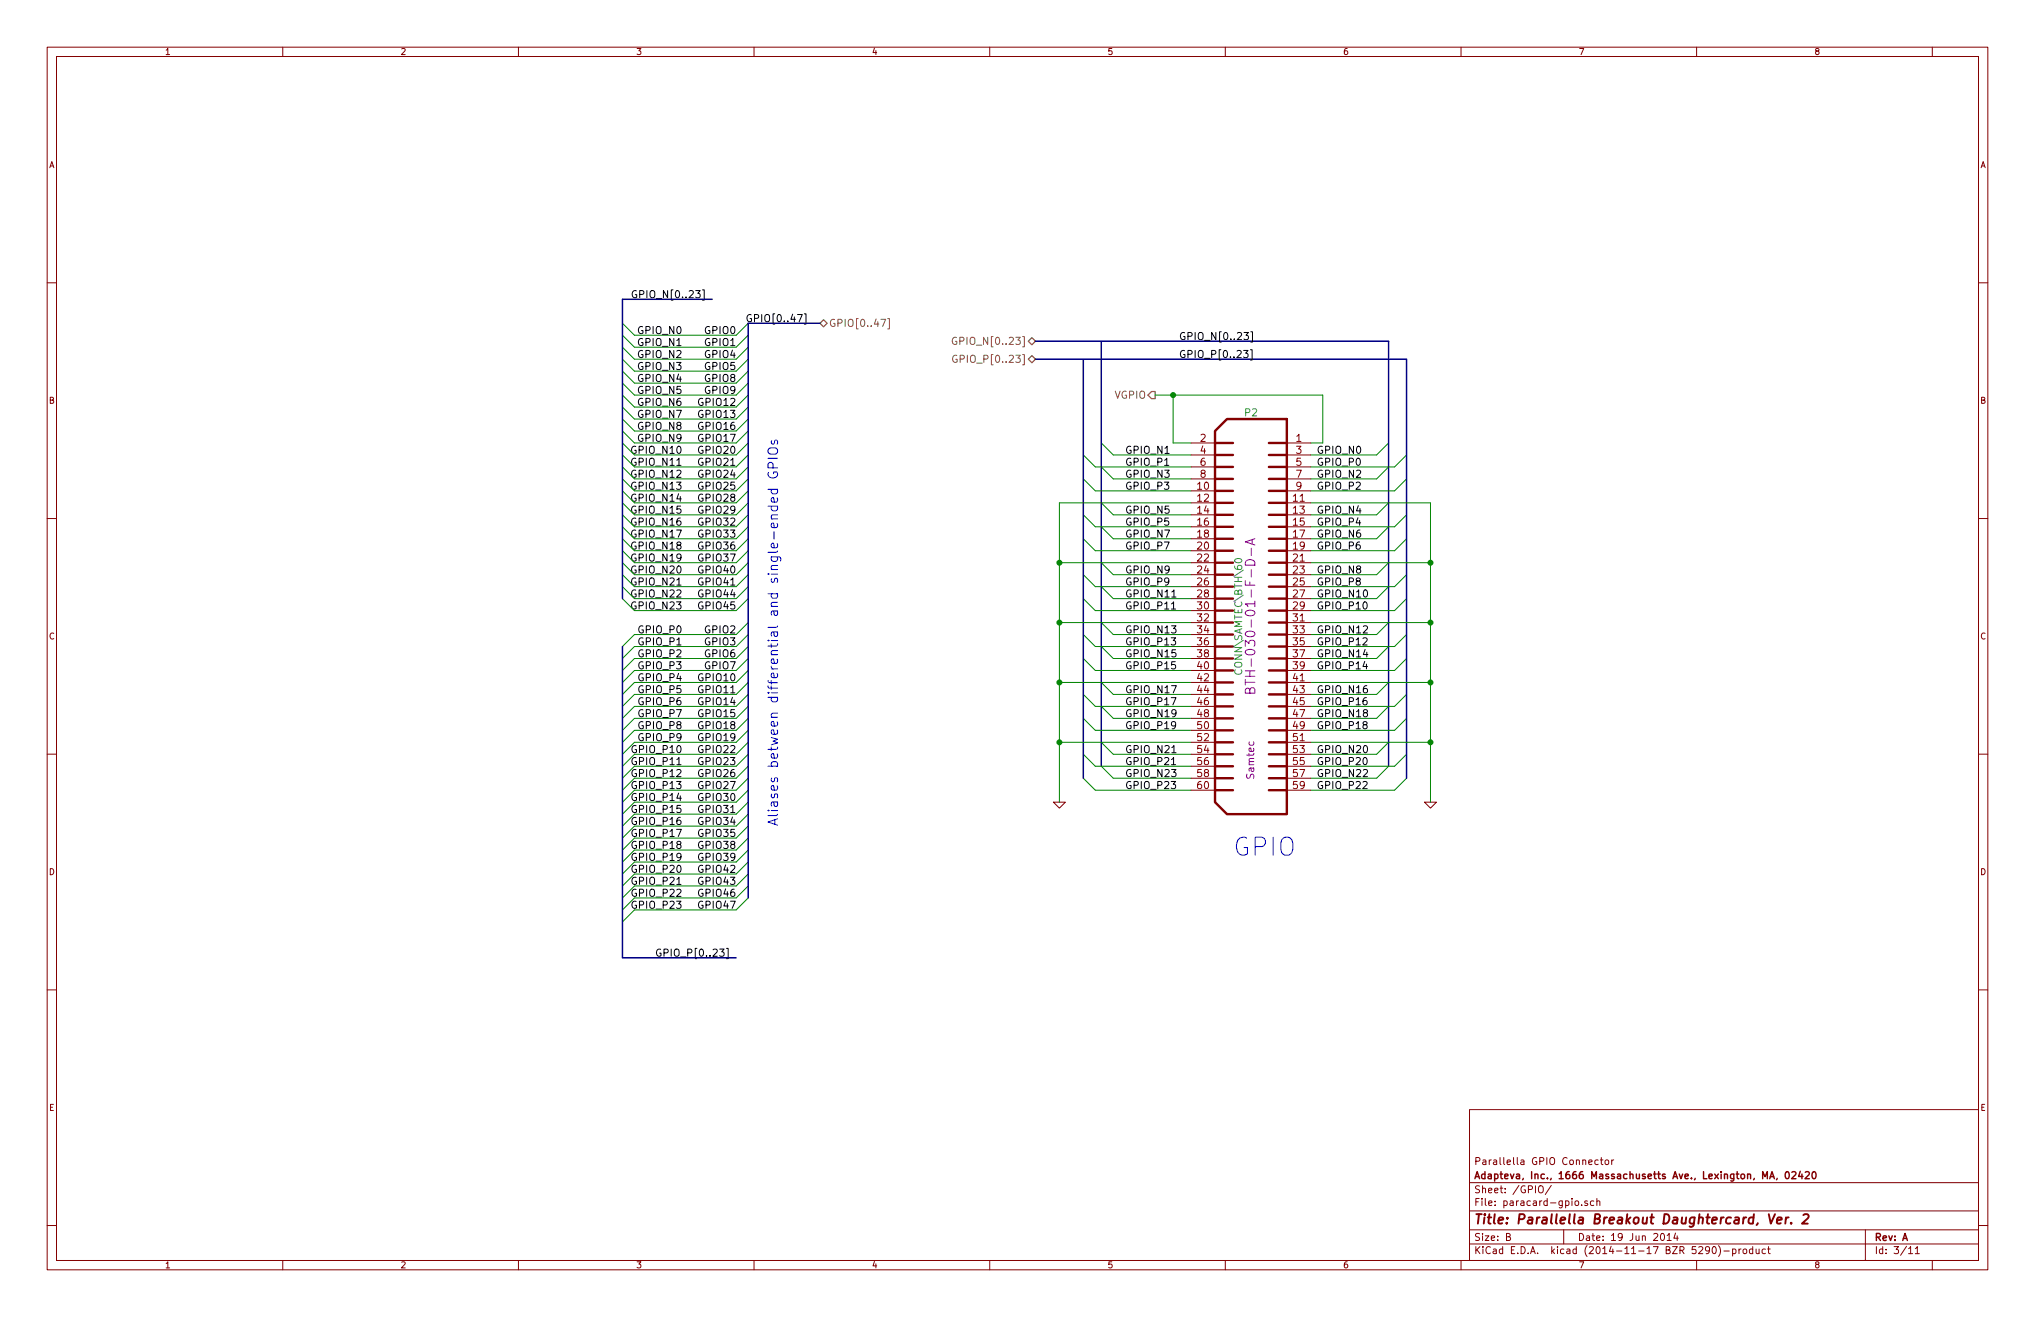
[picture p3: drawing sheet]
<svg xmlns="http://www.w3.org/2000/svg" width="432mm" height="279mm" viewBox="0 0 432 279" stroke-linecap="round" stroke-linejoin="round" font-family="sans-serif">
<g fill="none" stroke="#840000" stroke-width=".21">
<path d="M10 10h411.8v259.4h-411.8zM12 12h407.8v255.4h-407.8zM60 10v2M110 10v2M160 10v2M210 10v2M260 10v2M310 10v2M360 10v2M410 10v2M10 60h2M419.8 60h2"/>
<path d="M252.7 94h5.1M252.7 96.5h5.1M252.7 99.1h5.1M273 94h5.1M273 96.5h5.1M273 99.1h5.1M10 110h2M252.7 101.6h5.1M252.7 104.1h5.1M252.7 116.8h5.1M252.7 106.7h5.1M252.7 119.4h5.1"/>
<path d="M252.7 109.2h5.1M252.7 111.8h5.1M252.7 114.3h5.1M273 101.6h5.1M273 104.1h5.1M273 116.8h5.1M273 106.7h5.1M273 119.4h5.1M273 109.2h5.1M273 111.8h5.1M273 114.3h5.1M419.8 110h2"/>
<path d="M252.7 129.5h5.1M252.7 132.1h5.1M252.7 121.9h5.1M252.7 134.6h5.1M252.7 124.5h5.1M252.7 137.2h5.1M252.7 127h5.1M252.7 139.7h5.1M273 129.5h5.1M273 132.1h5.1M273 121.9h5.1M273 134.6h5.1"/>
<path d="M273 124.5h5.1M273 137.2h5.1M273 127h5.1M273 139.7h5.1M10 160h2M252.7 142.2h5.1M252.7 154.9h5.1M252.7 144.8h5.1M252.7 157.5h5.1M252.7 147.3h5.1M252.7 149.9h5.1M252.7 152.4h5.1"/>
<path d="M273 142.2h5.1M273 154.9h5.1M273 144.8h5.1M273 157.5h5.1M273 147.3h5.1M273 149.9h5.1M273 152.4h5.1M419.8 160h2M223.5 170.2h2.6l-1.3 1.3zM252.7 167.6h5.1M252.7 160h5.1M252.7 162.6h5.1"/>
<path d="M252.7 165.1h5.1M273 167.6h5.1M273 160h5.1M273 162.6h5.1M273 165.1h5.1M302.3 170.2h2.5l-1.3 1.3zM10 210h2M419.8 210h2M311.8 235.4h108v32h-108zM10 260h2M311.8 256.9h108M311.8 250.9h108"/>
<path d="M326.5 251.8l.3-.2a.53 .53 0 0 1 .7 .5v.5a.51 .51 0 0 1-.8 .4 1.05 1.05 0 0 1-.2-1.2zM329.2 251.5l-1.3 1.9M334.3 254.9l.2-.1 .4 .1 .1 .6-.2 .2-.3 .1-.2-.2zM335.6 255.6v.2M336.8 254.8h-.3l-.3 .2 .1 .2 .5 .1v.4h-.6M338.2 254.8h-.5l-.2 .2v.6l.2 .2 .5-.1M338.8 254.9l.2-.1h.4l.1 1M338.8 254.3v1.5M339.1 246.2l-.4-.1-.3 .3 .1 .5 .2 .2 .4-.1M339.6 246.1h.5M339.8 245.6v1.3l.3 .2M340.6 246.2l.2-.1 .5 .1 .1 .6-.2 .2-.4 .1-.2-.2z"/>
<path d="M342 246.1v1M342.4 246.1l-.4 .3M419.8 260h2M60 267.4v2M110 267.4v2M160 267.4v2M210 267.4v2M260 267.4v2M310 267.4v2M311.8 263.9h108M311.8 260.9h108M319.7 262.4l.7-.1v-.5l-.2-.1h-.5v1.5h.5l.2-.2 .1-.3-.3-.3"/>
<path d="M331.8 260.9v3M352.5 261.8l.2-.1a.8 .8 0 0 1 .5 .7 .8 .8 0 0 1-.5 .8l-.4-.6zM353.7 262.1l.5-.4v1.5M353.7 263.2h.9M355.5 261.6l-.3 1.1h.9M355.9 262.2v1M360 267.4v2M362.7 265.1l-.2 .3h-.3l-.3-.3v-.4l.3-.2h.3l.2 .2a1.01 1.01 0 0 1-.4 1.3h-.3M363.4 264.6l.3-.1a.8 .8 0 0 1 .5 .7 .8 .8 0 0 1-.5 .8l-.4-.6zM364.6 264.3a1.71 1.71 0 0 1 0 2.2M365.8 265.4h1.1M367.6 265h.5l.3 .3-.2 .6h-.6"/>
<path d="M367.6 265v1.5M369 265v1M369.4 265l-.4 .3M369.9 265.1l.2-.1 .5 .1v.6l-.1 .2-.4 .1-.2-.2zM371.9 265h-.4l-.3 .3 .1 .5 .2 .2 .4-.1M371.9 264.5v1.5M372.6 265l.1 .9 .3 .1 .3-.2M373.3 265v1M374.6 265h-.4l-.3 .3 .1 .5 .2 .2 .4-.1M375.1 265h.5M375.3 264.5v1.3l.3 .2M395.8 260.9v6.5"/>
<path d="M405 264.9l.4-.4v1.5M405 266h.8M406.4 264.9l.4-.4v1.5M406.4 266h.9M410 267.4v2"/>
</g>
<path d="M375.3 257.6l.4 2 .9-2M377.1 258.9l1-.2-.1-.4h-.8l-.2 1 .3 .3 .6-.1M379 258.3l-.2 1.3M379.5 258.3h-.4l-.2 .3M380.1 259.4v.2M382.7 257.8l.3-.2h.4l.2 .1 .2 .5-1.5 1.4h1.3" fill="none" stroke="#840000" stroke-width=".41"/>
<path d="M375.5 250.1l.5-1.5 .5 1.5M377.1 250l-.2 .3M378.9 248.7l.2-.1a.8 .8 0 0 1 .6 .7 .8 .8 0 0 1-.6 .8l-.3-.6zM380.2 248.7l.6-.1 .3 .4-1 1.1h1M382 248.5l-.4 1.1h1M382.3 249.1v1M383.1 248.7l.5-.1 .3 .4-.9 1.1h.9M384.6 248.7l.2-.1a.8 .8 0 0 1 .6 .7 .8 .8 0 0 1-.6 .8l-.3-.6z" fill="none" stroke="#840000" stroke-width=".3"/>
<g fill="none" stroke="#008400" stroke-width=".21">
<path d="M132.1 78.7l2.5 2.6h21.6l2.5-2.6M132.1 76.2l2.5 2.5h21.6l2.5-2.5M132.1 73.7l2.5 2.5h21.6l2.5-2.5M132.1 71.1l2.5 2.6h21.6l2.5-2.6M132.1 68.6l2.5 2.5h21.6l2.5-2.5M132.1 99.1l2.5 2.5h21.6l2.5-2.5M132.1 96.5l2.5 2.6h21.6l2.5-2.6M132.1 94l2.5 2.5h21.6l2.5-2.5M132.1 91.4l2.5 2.6h21.6l2.5-2.6M132.1 88.9l2.5 2.5h21.6l2.5-2.5M132.1 86.4l2.5 2.5h21.6l2.5-2.5M132.1 83.8l2.5 2.6h21.6l2.5-2.6"/>
<path d="M132.1 81.3l2.5 2.5h21.6l2.5-2.5M229.9 96.5l2.5 2.6h20.3M233.7 94l2.5 2.5h16.5M233.7 99.1l2.5 2.5h16.5M245.1 83.8h35.6v10.2h-2.6M248.9 83.8v10.2h3.8M294.6 94l-2.5 2.5h-14M294.6 99.1l-2.5 2.5h-14M298.4 96.5l-2.5 2.6h-17.8M132.1 119.4l2.5 2.5h21.6l2.5-2.5M132.1 116.8l2.5 2.6h21.6l2.5-2.6M132.1 114.3l2.5 2.5h21.6l2.5-2.5"/>
<path d="M132.1 111.8l2.5 2.5h21.6l2.5-2.5M132.1 109.2l2.5 2.6h21.6l2.5-2.6M132.1 106.7l2.5 2.5h21.6l2.5-2.5M132.1 104.1l2.5 2.6h21.6l2.5-2.6M132.1 101.6l2.5 2.5h21.6l2.5-2.5M224.8 119.4h27.9M229.9 101.6l2.5 2.5h20.3M229.9 109.2l2.5 2.6h20.3M229.9 114.3l2.5 2.5h20.3M233.7 106.7l2.5 2.5h16.5M233.7 111.8l2.5 2.5h16.5M233.7 119.4l2.5 2.5h16.5"/>
<path d="M252.7 106.7h-27.9v63.5M278.1 106.7h25.4v63.5M278.1 119.4h25.4M294.6 106.7l-2.5 2.5h-14M294.6 111.8l-2.5 2.5h-14M294.6 119.4l-2.5 2.5h-14M298.4 101.6l-2.5 2.5h-17.8M298.4 109.2l-2.5 2.6h-17.8M298.4 114.3l-2.5 2.5h-17.8M132.1 127l2.5 2.5h21.6l2.5-2.5M132.1 124.5l2.5 2.5h21.6l2.5-2.5M132.1 121.9l2.5 2.6h21.6l2.5-2.6"/>
<path d="M158.7 139.7l-2.5 2.5h-21.6l-2.5 2.6M158.7 137.2l-2.5 2.5h-21.6l-2.5 2.5M158.7 134.6l-2.5 2.6h-21.6l-2.5 2.5M158.7 132.1l-2.5 2.5h-21.6l-2.5 2.6M224.8 132.1h27.9M229.9 121.9l2.5 2.6h20.3M229.9 127l2.5 2.5h20.3M229.9 134.6l2.5 2.6h20.3M229.9 139.7l2.5 2.5h20.3M233.7 137.2l2.5 2.5h16.5M233.7 132.1l2.5 2.5h16.5M233.7 124.5l2.5 2.5h16.5"/>
<path d="M278.1 132.1h25.4M294.6 124.5l-2.5 2.5h-14M294.6 132.1l-2.5 2.5h-14M294.6 137.2l-2.5 2.5h-14M298.4 121.9l-2.5 2.6h-17.8M298.4 127l-2.5 2.5h-17.8M298.4 134.6l-2.5 2.6h-17.8M298.4 139.7l-2.5 2.5h-17.8M158.7 157.5l-2.5 2.5h-21.6l-2.5 2.6M158.7 154.9l-2.5 2.6h-21.6l-2.5 2.5M158.7 152.4l-2.5 2.5h-21.6l-2.5 2.6M158.7 149.9l-2.5 2.5h-21.6l-2.5 2.5"/>
<path d="M158.7 147.3l-2.5 2.6h-21.6l-2.5 2.5M158.7 144.8l-2.5 2.5h-21.6l-2.5 2.6M158.7 142.2l-2.5 2.6h-21.6l-2.5 2.5M224.8 144.8h27.9M224.8 157.5h27.9M229.9 147.3l2.5 2.6h20.3M229.9 152.4l2.5 2.5h20.3M233.7 157.5l2.5 2.5h16.5M233.7 149.9l2.5 2.5h16.5M233.7 144.8l2.5 2.5h16.5M278.1 144.8h25.4M278.1 157.5h25.4"/>
<path d="M294.6 144.8l-2.5 2.5h-14M294.6 149.9l-2.5 2.5h-14M294.6 157.5l-2.5 2.5h-14M298.4 147.3l-2.5 2.6h-17.8M298.4 152.4l-2.5 2.5h-17.8M158.7 177.8l-2.5 2.5h-21.6l-2.5 2.6M158.7 175.3l-2.5 2.5h-21.6l-2.5 2.5M158.7 172.7l-2.5 2.6h-21.6l-2.5 2.5M158.7 170.2l-2.5 2.5h-21.6l-2.5 2.6M158.7 167.6l-2.5 2.6h-21.6l-2.5 2.5M158.7 165.1l-2.5 2.5h-21.6l-2.5 2.6M158.7 162.6l-2.5 2.5h-21.6l-2.5 2.5"/>
<path d="M158.7 160l-2.5 2.6h-21.6l-2.5 2.5M229.9 160l2.5 2.6h20.3M229.9 165.1l2.5 2.5h20.3M233.7 162.6l2.5 2.5h16.5M294.6 162.6l-2.5 2.5h-14M298.4 160l-2.5 2.6h-17.8M298.4 165.1l-2.5 2.5h-17.8M158.7 190.5l-2.5 2.5h-21.6l-2.5 2.6M158.7 188l-2.5 2.5h-21.6l-2.5 2.5M158.7 185.4l-2.5 2.6h-21.6l-2.5 2.5M158.7 182.9l-2.5 2.5h-21.6l-2.5 2.6M158.7 180.3l-2.5 2.6h-21.6l-2.5 2.5"/>
</g>
<path d="M135 61.7a.71 .71 0 0 0-.9 .7 .71 .71 0 0 0 .9 .7l.1-.6h-.3M159.4 66.8a.71 .71 0 0 0-.9 .7 .71 .71 0 0 0 .9 .7l.1-.6h-.3M263.9 74.3h.9l-.5 .6 .5 .3-.1 .5-.2 .2-.6-.2M264 70.5h.9l-.5 .6 .5 .3-.1 .5-.2 .2-.6-.2M265.3 74.2h.4v2.2h-.4M265.4 70.4h.4v2.2h-.4M248.6 129.2h.9M248.6 126.7h.9M248.6 159.7h.9M248.6 162.2h.9M140.2 201.4a.71 .71 0 0 0-.9 .7 .71 .71 0 0 0 .9 .7l.1-.6h-.3" fill="none" stroke="#000" stroke-width=".21"/>
<path d="M186.9 67.7h1l-.6 1.6M188.4 67.6h.3v2.2h-.3M202.9 71.6a.71 .71 0 0 0-.9 .7 .71 .71 0 0 0 .9 .7l.1-.6h-.3M203 75.4a.71 .71 0 0 0-.9 .7 .71 .71 0 0 0 .9 .7l.1-.6h-.3" fill="none" stroke="#848400" stroke-width=".21"/>
<path d="M174 68.6l.8-.8 .7 .8-.7 .7zM218.2 72.4l.7-.8 .8 .8-.8 .8zM218.2 76.2l.7-.8 .8 .8-.8 .8zM244.3 83.1h.8v1.5h-.8l-.7-.8z" fill="none" stroke="#848400" stroke-width=".25"/>
<path d="M163 97.2h2M163.1 95.3a1.27 1.27 0 0 1 1.9 .2 .71 .71 0 0 1-.7 .9h-.6a.69 .69 0 0 1-.6-1.1zM163.8 93.4a.5 .5 0 0 0 .1 .8l.3-.1 .2-.7 .2-.1 .4 .3-.1 .6M164 99.3l-.1-1a.55 .55 0 0 0-.5-.2 .55 .55 0 0 0-.4 .4v.8h2M163 107.4h2M163 103.8h2M163.1 100.2a1 1 0 0 0 .7 1.3 1 1 0 0 0 1.2-.8l-.2-.6h-.7v.4M163.8 107.4l-.1 .6 .3 .4 .8-.1 .2-.3-.1-.6M163.8 103.8l-.1 .6 .3 .4 .8-.1 .2-.3-.1-.6M164.9 105.6l.1 .6-.3 .3-.9-.1v-.8h.3l.2 .9" fill="none" stroke="#0000c2" stroke-width=".21"/>
<path d="M151.1 63.5h-19v63.5M174 68.6h-15.3v121.9M219.7 72.4h74.9v90.2M219.7 76.2h78.7v88.9M229.9 76.2v88.9M233.7 72.4v90.2M132.1 137.2v66h24.1" fill="none" stroke="#000084" stroke-width=".3"/>
<g fill="#008400" stroke="#008400" stroke-width=".25">
<circle cx="248.9" cy="83.8" r=".51"/>
<circle cx="303.5" cy="119.4" r=".51"/>
<circle cx="303.5" cy="132.1" r=".51"/>
<circle cx="303.5" cy="144.8" r=".51"/>
<circle cx="303.5" cy="157.5" r=".51"/>
<circle cx="224.8" cy="119.4" r=".51"/>
<circle cx="224.8" cy="132.1" r=".51"/>
<circle cx="224.8" cy="144.8" r=".51"/>
<circle cx="224.8" cy="157.5" r=".51"/>
</g>
<g fill="none" stroke="#840000" stroke-width=".51">
<path d="M257.8 91.4l2.5-2.5h12.7v83.8h-12.7l-2.5-2.5zM257.8 99.1h3.8M257.8 96.5h3.8M257.8 94h3.8M269.2 99.1h3.8M269.2 96.5h3.8M269.2 94h3.8M257.8 119.4h3.8M257.8 116.8h3.8M257.8 114.3h3.8M257.8 111.8h3.8M257.8 109.2h3.8"/>
<path d="M257.8 106.7h3.8M257.8 104.1h3.8M257.8 101.6h3.8M269.2 119.4h3.8M269.2 116.8h3.8M269.2 114.3h3.8M269.2 111.8h3.8M269.2 109.2h3.8M269.2 106.7h3.8M269.2 104.1h3.8M269.2 101.6h3.8M257.8 139.7h3.8"/>
<path d="M257.8 137.2h3.8M257.8 134.6h3.8M257.8 132.1h3.8M257.8 129.5h3.8M257.8 127h3.8M257.8 124.5h3.8M257.8 121.9h3.8M269.2 139.7h3.8M269.2 137.2h3.8M269.2 134.6h3.8M269.2 132.1h3.8M269.2 129.5h3.8"/>
<path d="M269.2 127h3.8M269.2 124.5h3.8M269.2 121.9h3.8M257.8 157.5h3.8M257.8 154.9h3.8M257.8 152.4h3.8M257.8 149.9h3.8M257.8 147.3h3.8M257.8 144.8h3.8M257.8 142.2h3.8M269.2 157.5h3.8M269.2 154.9h3.8"/>
<path d="M269.2 152.4h3.8M269.2 149.9h3.8M269.2 147.3h3.8M269.2 144.8h3.8M269.2 142.2h3.8M257.8 167.6h3.8M257.8 165.1h3.8M257.8 162.6h3.8M257.8 160h3.8M269.2 167.6h3.8M269.2 165.1h3.8M269.2 162.6h3.8"/>
<path d="M269.2 160h3.8"/>
</g>
<path d="M265.5 116.3v1.6M265.7 114.5v.9M266.3 114.3l-2.1 .7 2.1 .6M264.2 144.2v1.1M264.2 144.8h2.1M265.2 146.4a.54 .54 0 0 1 .5-.5 .54 .54 0 0 1 .6 .4v.8h-2.1l.1-.9a.48 .48 0 0 1 .5-.2 .48 .48 0 0 1 .4 .4v.7" fill="none" stroke="#840084" stroke-width=".21"/>
<text font-size="5.3" fill="#0000c2" x="261.6" y="181.6">GPIO</text>
<text font-size="2.8" fill="#840084" x="266.4" y="142.9" transform="rotate(-90 266.4 142.9)">BTH-030-01-F-D-A</text>
<text font-size="2.8" fill="#0000c2" x="165.1" y="175.3" transform="rotate(-90 165.1 175.3)">Aliases between differential and single-ended GPIOs</text>
<text font-size="2.8" fill="#840000" x="312.8" y="259.7">Title: Parallella Breakout Daughtercard, Ver. 2</text>
<g font-size="2.1">
<text x="135.7" y="63.2">GPIO_N[0..23]</text>
<text x="135.6" y="70.9">GPIO_N0</text>
<text x="149.7" y="70.9">GPIO0</text>
<text x="160" y="68.3">GPIO[0..47]</text>
<text x="135.6" y="73.4">GPIO_N1</text>
<text x="135.6" y="75.9">GPIO_N2</text>
<text x="149.7" y="73.4">GPIO1</text>
<text x="149.7" y="75.9">GPIO4</text>
<text x="250.2" y="72.1">GPIO_N[0..23]</text>
<text x="250.2" y="75.9">GPIO_P[0..23]</text>
<text x="135.6" y="78.5">GPIO_N3</text>
<text x="135.6" y="81">GPIO_N4</text>
<text x="135.6" y="83.6">GPIO_N5</text>
<text x="149.7" y="78.5">GPIO5</text>
<text x="149.7" y="81">GPIO8</text>
<text x="149.7" y="83.6">GPIO9</text>
<text x="135.6" y="86.1">GPIO_N6</text>
<text x="135.6" y="88.6">GPIO_N7</text>
<text x="148.5" y="86.1">GPIO12</text>
<text x="148.5" y="88.6">GPIO13</text>
<text x="135.6" y="91.2">GPIO_N8</text>
<text x="135.6" y="93.7">GPIO_N9</text>
<text x="148.5" y="91.2">GPIO16</text>
<text x="148.5" y="93.7">GPIO17</text>
<text x="134.4" y="96.3">GPIO_N10</text>
<text x="134.4" y="98.8">GPIO_N11</text>
<text x="134.4" y="101.3">GPIO_N12</text>
<text x="148.5" y="96.3">GPIO20</text>
<text x="148.5" y="98.8">GPIO21</text>
<text x="148.5" y="101.3">GPIO24</text>
<text x="238.8" y="96.3">GPIO_N1</text>
<text x="238.8" y="98.8">GPIO_P1</text>
<text x="238.8" y="101.3">GPIO_N3</text>
<text x="279.4" y="96.3">GPIO_N0</text>
<text x="279.4" y="98.8">GPIO_P0</text>
<text x="279.4" y="101.3">GPIO_N2</text>
<text x="134.4" y="103.9">GPIO_N13</text>
<text x="134.4" y="106.4">GPIO_N14</text>
<text x="148.5" y="103.9">GPIO25</text>
<text x="148.5" y="106.4">GPIO28</text>
<text x="238.8" y="103.9">GPIO_P3</text>
<text x="279.4" y="103.9">GPIO_P2</text>
<text x="134.4" y="109">GPIO_N15</text>
<text x="134.4" y="111.5">GPIO_N16</text>
<text x="148.5" y="109">GPIO29</text>
<text x="148.5" y="111.5">GPIO32</text>
<text x="238.8" y="109">GPIO_N5</text>
<text x="238.8" y="111.5">GPIO_P5</text>
<text x="279.4" y="109">GPIO_N4</text>
<text x="279.4" y="111.5">GPIO_P4</text>
<text x="134.4" y="114">GPIO_N17</text>
<text x="134.4" y="116.6">GPIO_N18</text>
<text x="134.4" y="119.1">GPIO_N19</text>
<text x="148.5" y="114">GPIO33</text>
<text x="148.5" y="116.6">GPIO36</text>
<text x="148.5" y="119.1">GPIO37</text>
<text x="238.8" y="114">GPIO_N7</text>
<text x="238.8" y="116.6">GPIO_P7</text>
<text x="279.4" y="114">GPIO_N6</text>
<text x="279.4" y="116.6">GPIO_P6</text>
<text x="134.4" y="121.7">GPIO_N20</text>
<text x="134.4" y="124.2">GPIO_N21</text>
<text x="148.5" y="121.7">GPIO40</text>
<text x="148.5" y="124.2">GPIO41</text>
<text x="238.8" y="121.7">GPIO_N9</text>
<text x="238.8" y="124.2">GPIO_P9</text>
<text x="279.4" y="121.7">GPIO_N8</text>
<text x="279.4" y="124.2">GPIO_P8</text>
<text x="134.4" y="126.7">GPIO_N22</text>
<text x="134.4" y="129.3">GPIO_N23</text>
<text x="148.5" y="126.7">GPIO44</text>
<text x="148.5" y="129.3">GPIO45</text>
<text x="238.8" y="126.7">GPIO_N11</text>
<text x="238.8" y="129.3">GPIO_P11</text>
<text x="279.4" y="126.7">GPIO_N10</text>
<text x="279.4" y="129.3">GPIO_P10</text>
<text x="135.7" y="134.4">GPIO_P0</text>
<text x="135.7" y="136.9">GPIO_P1</text>
<text x="149.7" y="134.4">GPIO2</text>
<text x="149.7" y="136.9">GPIO3</text>
<text x="238.8" y="134.4">GPIO_N13</text>
<text x="238.8" y="136.9">GPIO_P13</text>
<text x="279.4" y="134.4">GPIO_N12</text>
<text x="279.4" y="136.9">GPIO_P12</text>
<text x="135.7" y="139.4">GPIO_P2</text>
<text x="135.7" y="142">GPIO_P3</text>
<text x="149.7" y="139.4">GPIO6</text>
<text x="149.7" y="142">GPIO7</text>
<text x="238.8" y="139.4">GPIO_N15</text>
<text x="238.8" y="142">GPIO_P15</text>
<text x="279.4" y="139.4">GPIO_N14</text>
<text x="279.4" y="142">GPIO_P14</text>
<text x="135.7" y="144.5">GPIO_P4</text>
<text x="135.7" y="147.1">GPIO_P5</text>
<text x="135.7" y="149.6">GPIO_P6</text>
<text x="148.5" y="144.5">GPIO10</text>
<text x="148.5" y="147.1">GPIO11</text>
<text x="148.5" y="149.6">GPIO14</text>
<text x="238.8" y="147.1">GPIO_N17</text>
<text x="238.8" y="149.6">GPIO_P17</text>
<text x="279.4" y="147.1">GPIO_N16</text>
<text x="279.4" y="149.6">GPIO_P16</text>
<text x="135.7" y="152.1">GPIO_P7</text>
<text x="135.7" y="154.7">GPIO_P8</text>
<text x="148.5" y="152.1">GPIO15</text>
<text x="148.5" y="154.7">GPIO18</text>
<text x="238.8" y="152.1">GPIO_N19</text>
<text x="238.8" y="154.7">GPIO_P19</text>
<text x="279.4" y="152.1">GPIO_N18</text>
<text x="279.4" y="154.7">GPIO_P18</text>
<text x="134.5" y="159.8">GPIO_P10</text>
<text x="135.7" y="157.2">GPIO_P9</text>
<text x="148.5" y="157.2">GPIO19</text>
<text x="148.5" y="159.8">GPIO22</text>
<text x="238.8" y="159.8">GPIO_N21</text>
<text x="279.4" y="159.8">GPIO_N20</text>
<text x="134.5" y="162.3">GPIO_P11</text>
<text x="134.5" y="164.8">GPIO_P12</text>
<text x="134.5" y="167.4">GPIO_P13</text>
<text x="148.5" y="162.3">GPIO23</text>
<text x="148.5" y="164.8">GPIO26</text>
<text x="148.5" y="167.4">GPIO27</text>
<text x="238.8" y="162.3">GPIO_P21</text>
<text x="238.8" y="164.8">GPIO_N23</text>
<text x="238.8" y="167.4">GPIO_P23</text>
<text x="279.4" y="162.3">GPIO_P20</text>
<text x="279.4" y="164.8">GPIO_N22</text>
<text x="279.4" y="167.4">GPIO_P22</text>
<text x="134.5" y="169.9">GPIO_P14</text>
<text x="134.5" y="172.5">GPIO_P15</text>
<text x="148.5" y="169.9">GPIO30</text>
<text x="148.5" y="172.5">GPIO31</text>
<text x="134.5" y="175">GPIO_P16</text>
<text x="134.5" y="177.5">GPIO_P17</text>
<text x="148.5" y="175">GPIO34</text>
<text x="148.5" y="177.5">GPIO35</text>
<text x="134.5" y="180.1">GPIO_P18</text>
<text x="134.5" y="182.6">GPIO_P19</text>
<text x="134.5" y="185.2">GPIO_P20</text>
<text x="148.5" y="180.1">GPIO38</text>
<text x="148.5" y="182.6">GPIO39</text>
<text x="148.5" y="185.2">GPIO42</text>
<text x="134.5" y="187.7">GPIO_P21</text>
<text x="134.5" y="190.2">GPIO_P22</text>
<text x="148.5" y="187.7">GPIO43</text>
<text x="148.5" y="190.2">GPIO46</text>
<text x="134.5" y="192.8">GPIO_P23</text>
<text x="148.5" y="192.8">GPIO47</text>
<text x="140.9" y="202.9">GPIO_P[0..23]</text>
</g>
<g font-size="2.1" fill="#848400">
<text x="175.9" y="69.3">GPIO[0..47]</text>
<text x="203.6" y="73.2">GPIO_N[0..23]</text>
<text x="203.7" y="77">GPIO_P[0..23]</text>
<text x="236.4" y="84.6">VGPIO</text>
</g>
<g font-size="2.1" fill="#008484">
<text x="264.1" y="88.3">P2</text>
<text x="263.6" y="142.6" transform="rotate(-90 263.6 142.6)">CONN\SAMTEC\BTH\60</text>
</g>
<g font-size="2.1" fill="#840000">
<text x="254.7" y="93.7">2</text>
<text x="275" y="93.7">1</text>
<text x="254.7" y="96.3">4</text>
<text x="254.7" y="98.8">6</text>
<text x="254.7" y="101.3">8</text>
<text x="275" y="96.3">3</text>
<text x="275" y="98.8">5</text>
<text x="275" y="101.3">7</text>
<text x="254.1" y="103.9">10</text>
<text x="254.1" y="106.4">12</text>
<text x="274.4" y="106.4">11</text>
<text x="275" y="103.9">9</text>
<text x="254.1" y="109">14</text>
<text x="254.1" y="111.5">16</text>
<text x="274.4" y="109">13</text>
<text x="274.4" y="111.5">15</text>
<text x="254.1" y="116.6">20</text>
<text x="254.1" y="119.1">22</text>
<text x="254.1" y="114">18</text>
<text x="274.4" y="119.1">21</text>
<text x="274.4" y="114">17</text>
<text x="274.4" y="116.6">19</text>
<text x="254.1" y="121.7">24</text>
<text x="254.1" y="124.2">26</text>
<text x="274.4" y="121.7">23</text>
<text x="274.4" y="124.2">25</text>
<text x="254.1" y="129.3">30</text>
<text x="254.1" y="131.8">32</text>
<text x="254.1" y="126.7">28</text>
<text x="274.4" y="131.8">31</text>
<text x="274.4" y="126.7">27</text>
<text x="274.4" y="129.3">29</text>
<text x="254.1" y="134.4">34</text>
<text x="254.1" y="136.9">36</text>
<text x="274.4" y="134.4">33</text>
<text x="274.4" y="136.9">35</text>
<text x="254.1" y="142">40</text>
<text x="254.1" y="139.4">38</text>
<text x="274.4" y="139.4">37</text>
<text x="274.4" y="142">39</text>
<text x="254.1" y="144.5">42</text>
<text x="254.1" y="147.1">44</text>
<text x="254.1" y="149.6">46</text>
<text x="274.4" y="144.5">41</text>
<text x="274.4" y="147.1">43</text>
<text x="274.4" y="149.6">45</text>
<text x="254.1" y="154.7">50</text>
<text x="254.1" y="152.1">48</text>
<text x="274.4" y="152.1">47</text>
<text x="274.4" y="154.7">49</text>
<text x="254.1" y="157.2">52</text>
<text x="254.1" y="159.8">54</text>
<text x="274.4" y="157.2">51</text>
<text x="274.4" y="159.8">53</text>
<text x="254.1" y="167.4">60</text>
<text x="254.1" y="162.3">56</text>
<text x="254.1" y="164.8">58</text>
<text x="274.4" y="162.3">55</text>
<text x="274.4" y="164.8">57</text>
<text x="274.4" y="167.4">59</text>
<text x="312.8" y="250.1">Adapteva, Inc., 1666 Massachusetts Ave., Lexington, MA, 02420</text>
<text x="312.8" y="247.1">Parallella GPIO Connector</text>
<text x="312.8" y="255.8">File: paracard-gpio.sch</text>
<text x="312.8" y="253.1">Sheet: /GPIO/</text>
<text x="312.8" y="263.2">Size: B</text>
<text x="334.8" y="263.2">Date: 19 Jun 2014</text>
<text x="397.8" y="263.2">Rev: A</text>
<text x="312.8" y="266">KiCad E.D.A. kicad (2014-11-17 BZR 5290)-product</text>
<text x="397.8" y="266">Id: 3/11</text>
</g>
<text font-size="2.1" fill="#840084" x="266.1" y="165" transform="rotate(-90 266.1 165)">Samtec</text>
<g font-size="1.8" fill="#840000">
<text x="35" y="11.6">1</text>
<text x="85" y="11.6">2</text>
<text x="135" y="11.6">3</text>
<text x="185" y="11.6">4</text>
<text x="235" y="11.6">5</text>
<text x="285" y="11.6">6</text>
<text x="335" y="11.6">7</text>
<text x="385" y="11.6">8</text>
<text x="10.4" y="35.6">A</text>
<text x="420.2" y="35.6">A</text>
<text x="10.4" y="85.6">B</text>
<text x="420.2" y="85.6">B</text>
<text x="10.4" y="135.6">C</text>
<text x="420.2" y="135.6">C</text>
<text x="10.4" y="185.6">D</text>
<text x="420.2" y="185.6">D</text>
<text x="10.4" y="235.6">E</text>
<text x="420.2" y="235.6">E</text>
<text x="35" y="269">1</text>
<text x="85" y="269">2</text>
<text x="135" y="269">3</text>
<text x="185" y="269">4</text>
<text x="235" y="269">5</text>
<text x="285" y="269">6</text>
<text x="335" y="269">7</text>
<text x="385" y="269">8</text>
</g>
</svg>
